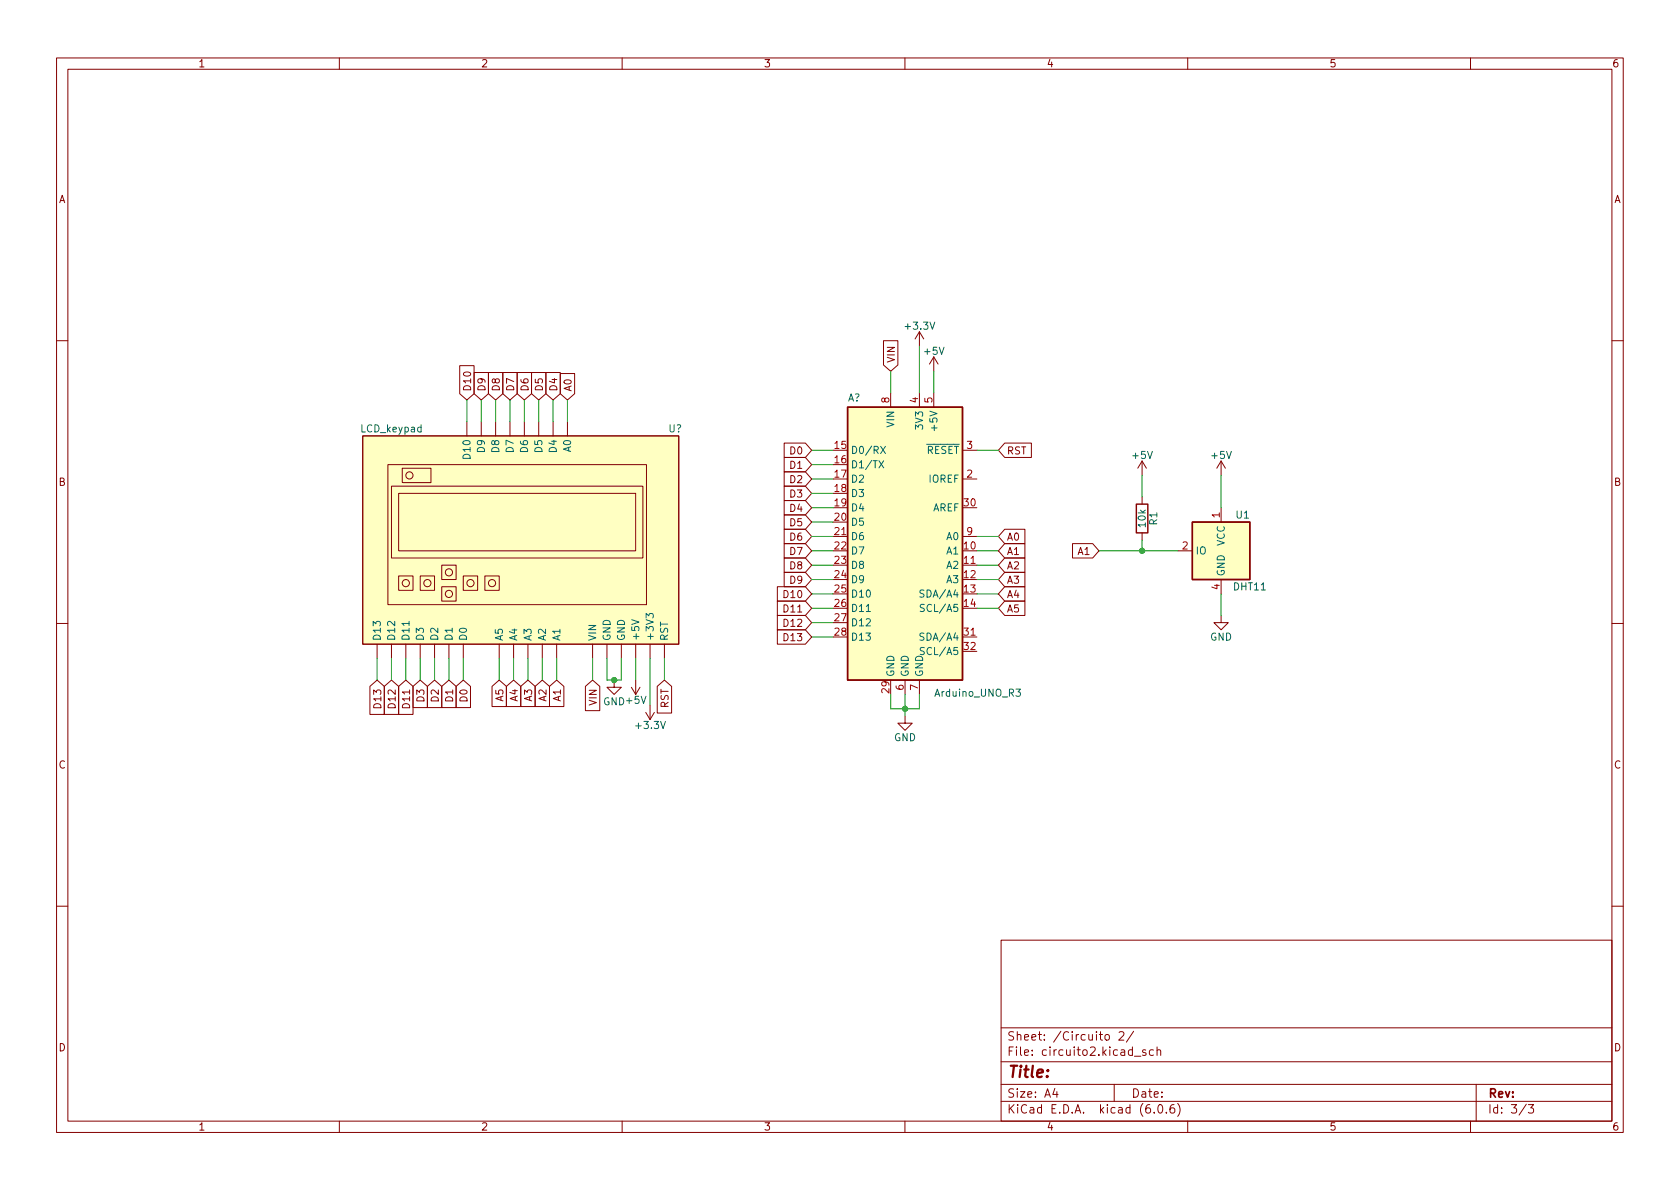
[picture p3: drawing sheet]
<svg xmlns="http://www.w3.org/2000/svg" width="297mm" height="210mm" viewBox="0 0 297 210" stroke-linecap="round" stroke-linejoin="round" font-family="sans-serif">
<g fill="none" stroke="#840000" stroke-width=".18">
<path d="M10 10.2h277v190.1h-277zM12 12.2h273v186.1h-273zM60 10.2v2M110 10.2v2M160 10.2v2M210 10.2v2M260 10.2v2M162.6 58.7v2.5M162.6 58.7l-.8 1.2M162.6 58.7l.7 1.2M10 60.2h2M64.1 77.1h55.9v36.8h-55.9z"/>
<path d="M81.3 64.7h2.5v4.9l-1.3 1.1-1.2-1.1zM82.5 74.5v2.6M83.8 65.9h2.6v3.7l-1.3 1.1-1.3-1.1zM85.1 74.5v2.6M86.4 65.9h2.5v3.7l-1.3 1.1-1.2-1.1zM87.6 74.5v2.6M88.9 65.9h2.5v3.7l-1.2 1.1-1.3-1.1zM90.2 74.5v2.6M91.4 65.9h2.6v3.7l-1.3 1.1-1.3-1.1zM92.7 74.5v2.6M94 65.9h2.5v3.7l-1.3 1.1-1.2-1.1zM95.2 74.5v2.6"/>
<path d="M96.5 65.9h2.6v3.7l-1.3 1.1-1.3-1.1zM97.8 74.5v2.6M99.1 66.1h2.5v3.5l-1.3 1.1-1.2-1.1zM100.3 74.5v2.6M138.6 78.4h3.8l1.1 1.2-1.1 1.3h-3.8zM156.2 60.2h2.6v4.3l-1.3 1.2-1.3-1.2zM157.5 69.5v2.5M162.6 69.5v2.5M165.1 63.1v2.6M165.1 69.5v2.5M165.1 63.1l-.8 1.3M165.1 63.1l.8 1.3"/>
<path d="M170.2 79.6h2.5M177.6 78.4h4.8v2.5h-4.8l-1.1-1.3zM285 60.2h2M68.6 82.2h45.7v24.7h-45.7zM69.2 86h44.5v12.7h-44.5zM70.5 87.2h41.9v10.2h-41.9zM71.1 82.8h5.1v2.5h-5.1zM78.1 99.9h2.5v2.6h-2.5zM138.6 96.1h3.8l1.1 1.3-1.1 1.3h-3.8zM138.6 93.6h3.8l1.1 1.3-1.1 1.2h-3.8zM138.6 91.1h3.8l1.1 1.2-1.1 1.3h-3.8zM138.6 83.4h3.8l1.1 1.3-1.1 1.3h-3.8z"/>
<path d="M138.6 80.9h3.8l1.1 1.3-1.1 1.2h-3.8zM138.6 86h3.8l1.1 1.2-1.1 1.3h-3.8zM138.6 88.5h3.8l1.1 1.3-1.1 1.3h-3.8zM138.6 98.7h3.8l1.1 1.2-1.1 1.3h-3.8zM147.3 94.9h2.6M170.2 99.9h2.5M170.2 84.7h2.5M170.2 94.9h2.5M177.6 93.6h3.6v2.5h-3.6l-1.1-1.2zM177.6 98.7h3.6v2.5h-3.6l-1.1-1.3zM177.6 96.1h3.6v2.6h-3.6l-1.1-1.3zM189.6 96.1h3.6l1.1 1.3-1.1 1.3h-3.6z"/>
<path d="M201.9 81.5v2.6M201.9 87.9v1.2M201.9 94.2v1.3M201.9 81.5l-.7 1.3M201.9 81.5l.8 1.3M208.3 97.4h2.5M215.9 81.5v2.6M215.9 89.8v2.5M215.9 81.5l-.8 1.3M215.9 81.5l.8 1.3M10 110.2h2M66.7 113.9v2.6"/>
<path d="M69.2 113.9v2.6M70.5 101.8h2.5v2.6h-2.5zM71.8 113.9v2.6M74.3 101.8h2.5v2.6h-2.5zM74.3 113.9v2.6M76.8 113.9v2.6M78.1 103.8h2.5v2.5h-2.5zM79.4 113.9v2.6M81.9 101.8h2.6v2.6h-2.6zM81.9 113.9v2.6M85.7 101.8h2.6v2.6h-2.6zM88.3 113.9v2.6"/>
<path d="M90.8 113.9v2.6M93.3 113.9v2.6M95.9 113.9v2.6M98.4 113.9v2.6M104.8 113.9v2.6M107.3 113.9v2.6M109.9 113.9v2.6M112.4 113.9v2.6M114.9 113.9v2.6M117.5 113.9v2.6M137.4 106.3h5l1.1 1.3-1.1 1.2h-5zM137.4 108.8h5l1.1 1.3-1.1 1.3h-5z"/>
<path d="M137.4 111.4h5l1.1 1.2-1.1 1.3h-5zM137.4 103.8h5l1.1 1.2-1.1 1.3h-5zM138.6 101.2h3.8l1.1 1.3-1.1 1.3h-3.8zM170.2 112.6h2.5M177.6 103.8h3.6v2.5h-3.6l-1.1-1.3zM177.6 101.2h3.6v2.6h-3.6l-1.1-1.3zM177.6 106.3h3.6v2.5h-3.6l-1.1-1.2zM215.9 108.8v1.3h1.3l-1.3 1.3-1.3-1.3h1.3M215.9 102.5v2.5M285 110.2h2M65.4 121.4l1.3-1.1 1.2 1.1v4.9h-2.5zM67.9 121.4l1.3-1.1 1.3 1.1v4.9h-2.6z"/>
<path d="M70.5 121.4l1.3-1.1 1.2 1.1v4.9h-2.5zM73 121.4l1.3-1.1 1.3 1.1v3.7h-2.6zM75.6 121.4l1.2-1.1 1.3 1.1v3.7h-2.5zM78.1 121.4l1.3-1.1 1.2 1.1v3.7h-2.5zM80.6 121.4l1.3-1.1 1.3 1.1v3.7h-2.6zM87 121.4l1.3-1.1 1.2 1.1v3.5h-2.5zM89.5 121.4l1.3-1.1 1.3 1.1v3.5h-2.6zM92.1 121.4l1.2-1.1 1.3 1.1v3.5h-2.5zM94.6 121.4l1.3-1.1 1.3 1.1v3.5h-2.6zM97.2 121.4l1.2-1.1 1.3 1.1v3.5h-2.5zM103.5 121.4l1.3-1.1 1.2 1.1v4.3h-2.5zM108.6 120.3v1.2h1.3l-1.3 1.3-1.3-1.3h1.3"/>
<path d="M111.6 121.5l.8 1.3M112.4 120.3v2.5M113.2 121.5l-.8 1.3M114.2 126l.7 1.2M114.9 124.7v2.5M115.7 126l-.8 1.2M116.2 121.4l1.3-1.1 1.2 1.1v4.7h-2.5zM160 126.6v1.3h1.3l-1.3 1.3-1.3-1.3h1.3M160 120.3v2.5M162.6 120.3v2.5M10 160.2h2M177 166.3h108v32h-108z"/>
<path d="M285 160.2h2M60 198.3v2M110 198.3v2M160 198.3v2M177 194.8h108M177 191.8h108M177 187.8h108M177 181.8h108M186.5 192.5l-.4 1h1M186.9 193v1M195.4 183.1l.2-.2 .5 .2v.5l-.1 .3h-.4l-.2-.1zM197 191.8v3"/>
<path d="M197.9 182.6l.5-.2 .2 .2 .1 .3-.9 1h.9M200.4 182.4l-1.3 1.9M200.6 186.8h1.1M202.6 185.7l-.4-.1-.2 .2 .1 .3 .5 .1v.4h-.6M203.9 185.7l-.4-.1-.3 .3v.4l.2 .3h.5M204.1 196.7v.1M204.6 185.8l.2-.2 .3 .1 .1 .9M204.6 185.1v1.5M204.9 195.4l.2-.1a.81 .81 0 0 1 .6 .7 .81 .81 0 0 1-.3 .8h-.2a.81 .81 0 0 1-.6-.6 .81 .81 0 0 1 .3-.8zM206.2 196.7v.1M207.6 195.3a.59 .59 0 0 0-.7 .7v.5l.1 .3h.4l.2-.1 .1-.5-.1-.2-.5-.1-.2 .3M208.2 195.1a1.72 1.72 0 0 1 0 2.3"/>
<path d="M210 198.3v2M260 198.3v2M261 191.8v6.5M269.9 195.3l-1.3 1.9M270.2 195.3h1l-.6 .6 .5 .1v.7l-.2 .1h-.5l-.2-.1"/>
<circle cx="72.4" cy="84.1" r=".63"/>
<circle cx="71.8" cy="103.1" r=".63"/>
<circle cx="75.6" cy="103.1" r=".63"/>
<circle cx="79.4" cy="101.2" r=".63"/>
<circle cx="79.4" cy="105" r=".63"/>
<circle cx="83.2" cy="103.1" r=".63"/>
<circle cx="87" cy="103.1" r=".63"/>
</g>
<path d="M149.9 72h20.3v48.3h-20.3zM200.9 89.1h2v5.1h-2zM210.8 92.3h10.2v10.2h-10.2z" fill="none" stroke="#840000" stroke-width=".25"/>
<g fill="#ffffc2" stroke="#ffffc2" stroke-width=".18">
<path d="M210.8 92.3h10.2v10.2h-10.2z"/>
<path d="M149.9 72h20.3v48.3h-20.3z"/>
<path d="M64.1 77.1h55.9v36.8h-55.9z"/>
</g>
<g fill="none" stroke="#006464" stroke-width=".18">
<path d="M155.7 78.9l.9 1.3M156.6 78.9l-.9 1.3M155.4 81.5l.8 1.2M156.2 81.5l-.8 1.2M72.3 109.9v.7M111.7 109.6l1.3 .4-1.3 .4M114.2 109.3v-.8l.5 .4 .1-.3h.6l.1 .1-.1 .6M153.2 108.1h.7M163.4 104.4l-.5-.1-.2 .1v.4l.5 .3 .2 .3-.3 .2-.5-.1M163.4 112l-.5-.1-.2 .2v.3l.5 .3 .2 .3-.3 .2h-.5M163.4 106.9h-.5l-.1 .1v.4l.5 .2 .1 .3-.2 .2h-.5M163.4 114.5h-.5l-.1 .1v.4l.5 .2 .1 .3-.2 .3-.5-.1"/>
<path d="M179.6 121.9h.8l-.4 .4 .4 .2v.5l-.2 .1-.6-.1"/>
</g>
<g fill="none" stroke="#009600" stroke-width=".18">
<path d="M82.5 70.7v3.8M85.1 70.7v3.8M87.6 70.7v3.8M90.2 70.7v3.8M92.7 70.7v3.8M95.2 70.7v3.8M97.8 70.7v3.8M100.3 70.7v3.8M143.5 79.6h3.8M157.5 65.7v3.8M162.6 61.2v8.3M165.1 65.7v3.8"/>
<path d="M172.7 79.6h3.8M143.5 97.4h3.8M143.5 94.9h3.8M143.5 99.9h3.8M143.5 82.2h3.8M143.5 87.2h3.8M143.5 89.8h3.8M143.5 84.7h3.8M143.5 92.3h3.8M172.7 97.4h3.8M172.7 94.9h3.8M172.7 99.9h3.8"/>
<path d="M194.3 97.4h14M201.9 84.1v3.8M201.9 95.5v1.9M215.9 84.1v5.7M66.7 116.5v3.8M69.2 116.5v3.8M71.8 116.5v3.8M74.3 116.5v3.8M76.8 116.5v3.8M79.4 116.5v3.8M81.9 116.5v3.8M88.3 116.5v3.8"/>
<path d="M90.8 116.5v3.8M93.3 116.5v3.8M95.9 116.5v3.8M98.4 116.5v3.8M104.8 116.5v3.8M107.3 116.5v3.8h2.6v-3.8M112.4 116.5v3.8M114.9 116.5v8.2M117.5 116.5v3.8M143.5 107.6h3.8M143.5 102.5h3.8M143.5 105h3.8"/>
<path d="M143.5 112.6h3.8M143.5 110.1h3.8M172.7 107.6h3.8M172.7 102.5h3.8M172.7 105h3.8M215.9 105v3.8M157.5 122.8v2.5h5.1v-2.5M160 122.8v3.8"/>
</g>
<g fill="#009600" stroke="#009600" stroke-width=".18">
<circle cx="201.9" cy="97.4" r=".46"/>
<circle cx="108.6" cy="120.3" r=".46"/>
<circle cx="160" cy="125.3" r=".46"/>
</g>
<text font-size="2.8" fill="#840000" x="178" y="190.6">Title:</text>
<g font-size="2.1" fill="#840000">
<text x="178" y="184">Sheet: /Circuito 2/</text>
<text x="178" y="186.7">File: circuito2.kicad_sch</text>
<text x="178" y="196.9">KiCad E.D.A. kicad (6.0.6)</text>
<text x="178" y="194.1">Size: A4</text>
<text x="200" y="194.1">Date:</text>
<text x="263" y="194.1">Rev:</text>
<text x="263" y="196.9">Id: 3/3</text>
</g>
<g font-size="1.8" fill="#840000">
<text x="35" y="11.9">1</text>
<text x="85" y="11.9">2</text>
<text x="135" y="11.9">3</text>
<text x="185" y="11.9">4</text>
<text x="235" y="11.9">5</text>
<text x="285" y="11.9">6</text>
<text x="10.3" y="35.9">A</text>
<text x="285.3" y="35.9">A</text>
<text x="158.2" y="64.2" transform="rotate(-90 158.2 64.2)">VIN</text>
<text x="83.3" y="69.3" transform="rotate(-90 83.3 69.3)">D10</text>
<text x="85.8" y="69.3" transform="rotate(-90 85.8 69.3)">D9</text>
<text x="88.4" y="69.3" transform="rotate(-90 88.4 69.3)">D8</text>
<text x="90.9" y="69.3" transform="rotate(-90 90.9 69.3)">D7</text>
<text x="93.4" y="69.3" transform="rotate(-90 93.4 69.3)">D6</text>
<text x="96" y="69.3" transform="rotate(-90 96 69.3)">D5</text>
<text x="98.5" y="69.3" transform="rotate(-90 98.5 69.3)">D4</text>
<text x="101.1" y="69.3" transform="rotate(-90 101.1 69.3)">A0</text>
<text x="139.8" y="80.3">D0</text>
<text x="139.8" y="82.9">D1</text>
<text x="178" y="80.3">RST</text>
<text x="10.3" y="85.9">B</text>
<text x="139.8" y="85.4">D2</text>
<text x="139.8" y="88">D3</text>
<text x="285.3" y="85.9">B</text>
<text x="139.8" y="95.6">D6</text>
<text x="139.8" y="93">D5</text>
<text x="139.8" y="90.5">D4</text>
<text x="178" y="95.6">A0</text>
<text x="139.8" y="98.1">D7</text>
<text x="139.8" y="100.7">D8</text>
<text x="178" y="100.7">A2</text>
<text x="178" y="98.1">A1</text>
<text x="190.6" y="98.1">A1</text>
<text x="138.8" y="105.7">D10</text>
<text x="139.8" y="103.2">D9</text>
<text x="178" y="105.7">A4</text>
<text x="178" y="103.2">A3</text>
<text x="138.8" y="108.3">D11</text>
<text x="138.8" y="110.8">D12</text>
<text x="138.8" y="113.4">D13</text>
<text x="178" y="108.3">A5</text>
<text x="67.4" y="124.9" transform="rotate(-90 67.4 124.9)">D13</text>
<text x="69.9" y="124.9" transform="rotate(-90 69.9 124.9)">D12</text>
<text x="72.5" y="124.9" transform="rotate(-90 72.5 124.9)">D11</text>
<text x="75" y="124" transform="rotate(-90 75 124)">D3</text>
<text x="77.6" y="124" transform="rotate(-90 77.6 124)">D2</text>
<text x="80.1" y="124" transform="rotate(-90 80.1 124)">D1</text>
<text x="82.6" y="124" transform="rotate(-90 82.6 124)">D0</text>
<text x="89" y="124" transform="rotate(-90 89 124)">A5</text>
<text x="91.5" y="124" transform="rotate(-90 91.5 124)">A4</text>
<text x="94.1" y="124" transform="rotate(-90 94.1 124)">A3</text>
<text x="96.6" y="124" transform="rotate(-90 96.6 124)">A2</text>
<text x="99.2" y="124" transform="rotate(-90 99.2 124)">A1</text>
<text x="105.5" y="124.6" transform="rotate(-90 105.5 124.6)">VIN</text>
<text x="118.2" y="125.2" transform="rotate(-90 118.2 125.2)">RST</text>
<text x="10.3" y="135.9">C</text>
<text x="285.3" y="135.9">C</text>
<text x="10.3" y="185.9">D</text>
<text x="285.3" y="185.9">D</text>
<text x="35" y="199.9">1</text>
<text x="85" y="199.9">2</text>
<text x="135" y="199.9">3</text>
<text x="185" y="199.9">4</text>
<text x="235" y="199.9">5</text>
<text x="285" y="199.9">6</text>
</g>
<g font-size="1.8" fill="#006464">
<text x="160.2" y="58.3">+3.3V</text>
<text x="163.5" y="62.7">+5V</text>
<text x="149.8" y="71">A?</text>
<text x="63.9" y="76.4">LCD_keypad</text>
<text x="118.2" y="76.4">U?</text>
<text x="158.1" y="75.5" transform="rotate(-90 158.1 75.5)">VIN</text>
<text x="163.2" y="75.7" transform="rotate(-90 163.2 75.7)">3V3</text>
<text x="165.7" y="75.7" transform="rotate(-90 165.7 75.7)">+5V</text>
<text x="83.2" y="80.8" transform="rotate(-90 83.2 80.8)">D10</text>
<text x="85.7" y="79.9" transform="rotate(-90 85.7 79.9)">D9</text>
<text x="88.3" y="79.9" transform="rotate(-90 88.3 79.9)">D8</text>
<text x="90.8" y="79.9" transform="rotate(-90 90.8 79.9)">D7</text>
<text x="93.3" y="79.9" transform="rotate(-90 93.3 79.9)">D6</text>
<text x="95.9" y="79.9" transform="rotate(-90 95.9 79.9)">D5</text>
<text x="98.4" y="79.9" transform="rotate(-90 98.4 79.9)">D4</text>
<text x="101" y="79.9" transform="rotate(-90 101 79.9)">A0</text>
<text x="150.4" y="80.3">D0/RX</text>
<text x="150.4" y="82.8">D1/TX</text>
<text x="162.4" y="80.3">~{RESET}</text>
<text x="200.3" y="81.1">+5V</text>
<text x="214.3" y="81.1">+5V</text>
<text x="150.4" y="85.3">D2</text>
<text x="150.4" y="87.9">D3</text>
<text x="164.3" y="85.3">IOREF</text>
<text x="150.4" y="90.4">D4</text>
<text x="150.4" y="93">D5</text>
<text x="150.4" y="95.5">D6</text>
<text x="164.9" y="90.4">AREF</text>
<text x="167.4" y="95.5">A0</text>
<text x="202.6" y="93.2" transform="rotate(-90 202.6 93.2)">10k</text>
<text x="204.6" y="92.8" transform="rotate(-90 204.6 92.8)">R1</text>
<text x="218.6" y="91.7">U1</text>
<text x="150.4" y="98">D7</text>
<text x="150.4" y="100.6">D8</text>
<text x="167.4" y="98">A1</text>
<text x="167.4" y="100.6">A2</text>
<text x="211.3" y="98">IO</text>
<text x="216.5" y="102" transform="rotate(-90 216.5 102)">GND</text>
<text x="216.5" y="96.6" transform="rotate(-90 216.5 96.6)">VCC</text>
<text x="150.4" y="103.1">D9</text>
<text x="150.4" y="105.7">D10</text>
<text x="163.2" y="105.7">SDA/A4</text>
<text x="167.4" y="103.1">A3</text>
<text x="218.2" y="104.4">DHT11</text>
<text x="67.3" y="113.4" transform="rotate(-90 67.3 113.4)">D13</text>
<text x="69.8" y="113.4" transform="rotate(-90 69.8 113.4)">D12</text>
<text x="72.4" y="113.4" transform="rotate(-90 72.4 113.4)">D11</text>
<text x="74.9" y="113.4" transform="rotate(-90 74.9 113.4)">D3</text>
<text x="77.5" y="113.4" transform="rotate(-90 77.5 113.4)">D2</text>
<text x="80" y="113.4" transform="rotate(-90 80 113.4)">D1</text>
<text x="82.5" y="113.4" transform="rotate(-90 82.5 113.4)">D0</text>
<text x="88.9" y="113.4" transform="rotate(-90 88.9 113.4)">A5</text>
<text x="91.4" y="113.4" transform="rotate(-90 91.4 113.4)">A4</text>
<text x="94" y="113.4" transform="rotate(-90 94 113.4)">A3</text>
<text x="96.5" y="113.4" transform="rotate(-90 96.5 113.4)">A2</text>
<text x="99.1" y="113.4" transform="rotate(-90 99.1 113.4)">A1</text>
<text x="105.4" y="113.4" transform="rotate(-90 105.4 113.4)">VIN</text>
<text x="107.9" y="113.4" transform="rotate(-90 107.9 113.4)">GND</text>
<text x="110.5" y="113.4" transform="rotate(-90 110.5 113.4)">GND</text>
<text x="113" y="113.4" transform="rotate(-90 113 113.4)">+5V</text>
<text x="115.6" y="113.4" transform="rotate(-90 115.6 113.4)">+3V3</text>
<text x="118.1" y="113.4" transform="rotate(-90 118.1 113.4)">RST</text>
<text x="150.4" y="108.2">D11</text>
<text x="150.4" y="110.7">D12</text>
<text x="150.4" y="113.3">D13</text>
<text x="163.2" y="113.3">SDA/A4</text>
<text x="163.4" y="108.2">SCL/A5</text>
<text x="213.9" y="113.3">GND</text>
<text x="158.1" y="119.8" transform="rotate(-90 158.1 119.8)">GND</text>
<text x="160.7" y="119.8" transform="rotate(-90 160.7 119.8)">GND</text>
<text x="163.2" y="119.8" transform="rotate(-90 163.2 119.8)">GND</text>
<text x="163.4" y="115.8">SCL/A5</text>
<text x="106.6" y="124.7">GND+5V</text>
<text x="165.5" y="123.2">Arduino_UNO_R3</text>
<text x="112.6" y="128.9">+3.3V</text>
<text x="158.1" y="131.1">GND</text>
</g>
<g font-size="1.8" fill="#a90000">
<text x="157.2" y="71.2" transform="rotate(-90 157.2 71.2)">8</text>
<text x="162.3" y="71.2" transform="rotate(-90 162.3 71.2)">4</text>
<text x="164.8" y="71.2" transform="rotate(-90 164.8 71.2)">5</text>
<text x="147.6" y="79.4">15</text>
<text x="147.6" y="81.9">16</text>
<text x="171" y="79.4">3</text>
<text x="147.6" y="84.4">17</text>
<text x="147.6" y="87">18</text>
<text x="147.6" y="89.5">19</text>
<text x="170.5" y="89.5">30</text>
<text x="171" y="84.4">2</text>
<text x="147.6" y="92.1">20</text>
<text x="147.6" y="94.6">21</text>
<text x="171" y="94.6">9</text>
<text x="215.6" y="91.5" transform="rotate(-90 215.6 91.5)">1</text>
<text x="147.6" y="97.1">22</text>
<text x="147.6" y="99.7">23</text>
<text x="170.5" y="97.1">10</text>
<text x="170.5" y="99.7">11</text>
<text x="209.1" y="97.1">2</text>
<text x="147.6" y="102.2">24</text>
<text x="147.6" y="104.8">25</text>
<text x="147.6" y="107.3">26</text>
<text x="170.5" y="102.2">12</text>
<text x="170.5" y="104.8">13</text>
<text x="170.5" y="107.3">14</text>
<text x="215.6" y="104.2" transform="rotate(-90 215.6 104.2)">4</text>
<text x="147.6" y="109.8">27</text>
<text x="147.6" y="112.4">28</text>
<text x="170.5" y="112.4">31</text>
<text x="170.5" y="114.9">32</text>
<text x="157.2" y="122.5" transform="rotate(-90 157.2 122.5)">29</text>
<text x="159.8" y="122" transform="rotate(-90 159.8 122)">6</text>
<text x="162.3" y="122" transform="rotate(-90 162.3 122)">7</text>
</g>
</svg>
